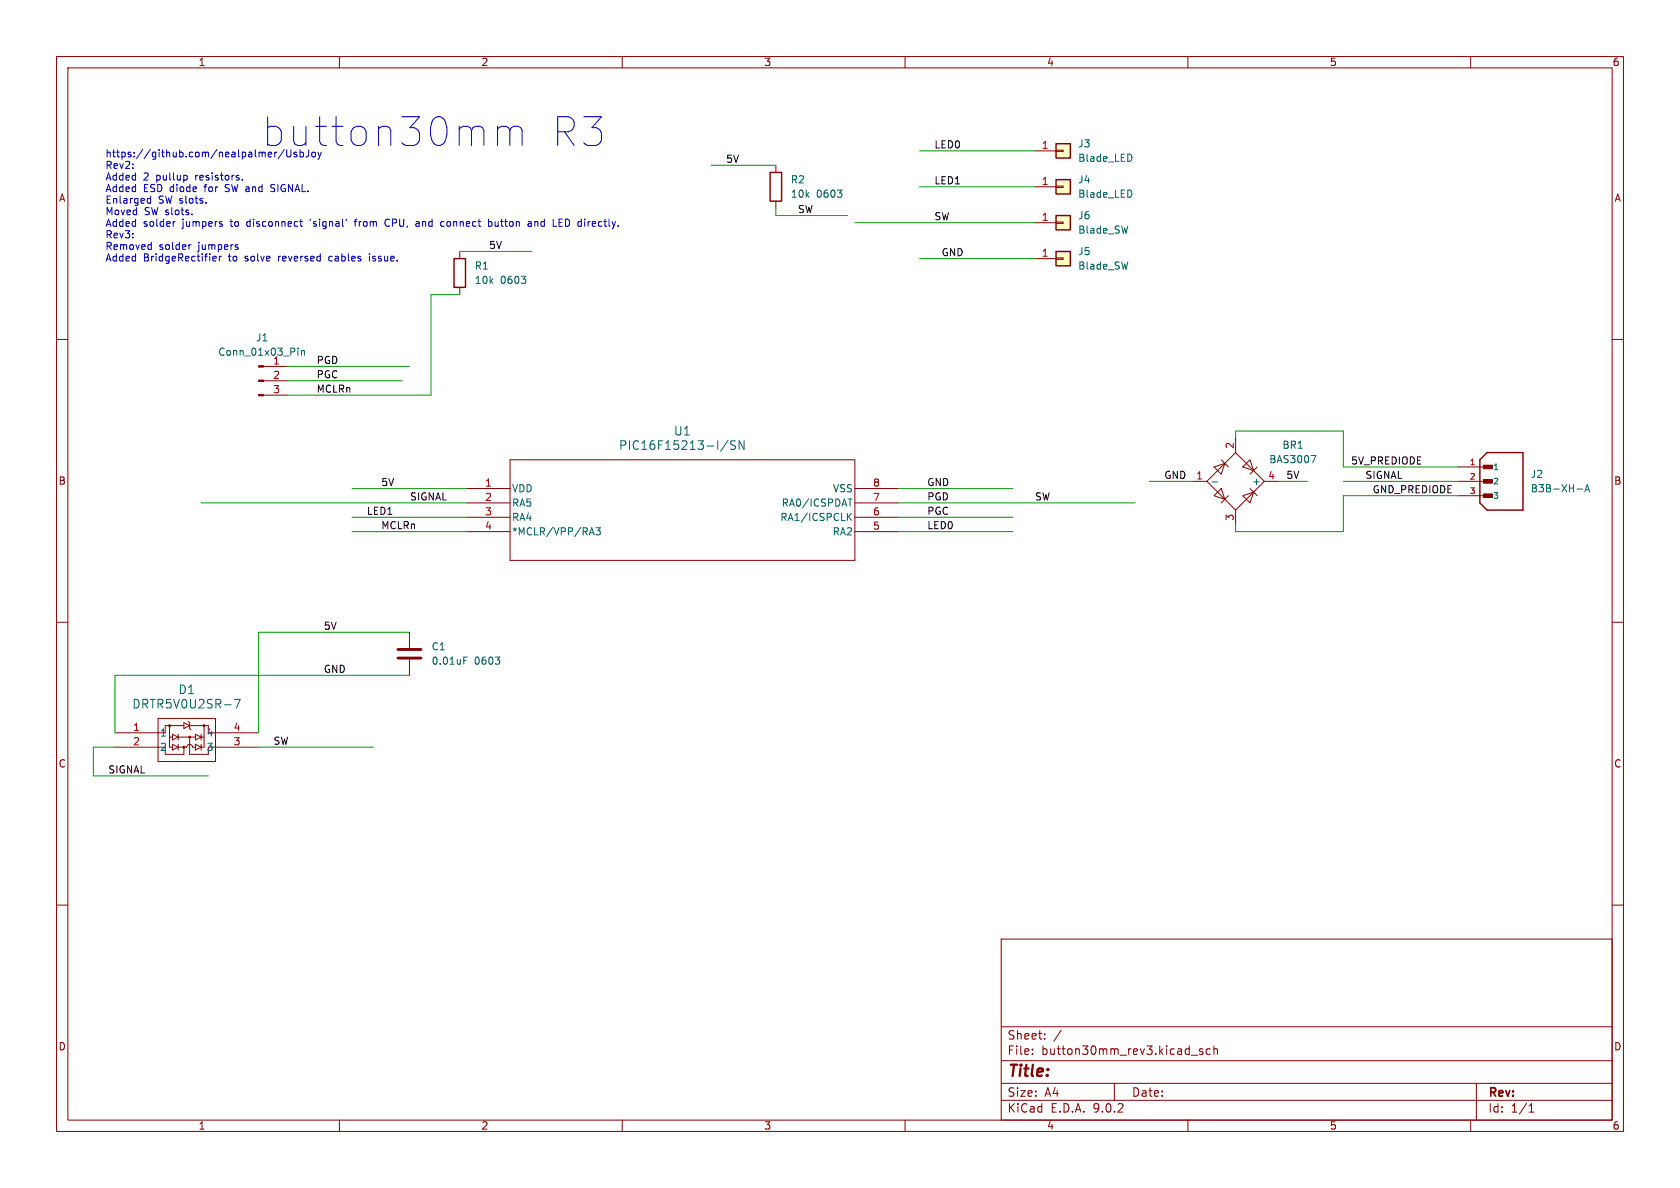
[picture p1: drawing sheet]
<svg xmlns="http://www.w3.org/2000/svg" width="297mm" height="210mm" viewBox="0 0 297 210" stroke-linecap="round" stroke-linejoin="round" font-family="sans-serif">
<g fill="none" stroke="#840000" stroke-width=".18">
<path d="M10 10h277v190h-277zM12 12h273v186h-273zM60 10v2M110 10v2M160 10v2M210 10v2M260 10v2M10 60h2M218.4 77.5v2.5M285 60h2M210.8 85.1h2.6M214.6 82.6l1.9-.7-.6 1.9z"/>
<path d="M214.6 87.6l1.3-1.2 .6 1.9zM215.9 81.3l1.3 1.3M217.2 87.6l-1.3 1.3M218.4 80l5.1 5.1-5.1 5.1-5-5.1zM218.4 90.2v2.5M219.7 82.6l1.3-1.3 .6 1.9zM219.7 87.6l1.9-.6-.6 1.9zM221 86.4l1.2 1.2M222.2 82.6l-1.2 1.2M223.5 85.1h2.6M10 110h2M285 110h2"/>
<path d="M20.3 132.1h7.6M20.3 129.5h7.6M27.9 127h10.2v7.6h-10.2zM30 128.3v3.8h.5M30 130.3h.5M30.5 129.8l1 .5-1 .5zM30.5 131.6l1 .5-1 .5zM31.5 132.1h1.5l.2-.4 .3-.1 .4 .1 .1 .4h.5M31.5 130.3h3M31.5 129.8v1M31.5 131.6v1M32.5 128.3h-3.3v1.2"/>
<path d="M32.5 132.1v1.3h-3.3M32.5 127.8l1 .5-1 .5zM33.3 127.5l.2 .3v1l.3 .2M33.5 130.3v3.1h3.3M33.5 128.3h3.3v1.2h8.9M34.5 129.8l1.1 .5-1.1 .5zM34.5 131.6l1.1 .5-1.1 .5zM35.6 130.3h.5M35.6 129.8v1M35.6 131.6v1M36.1 128.3v3.8h-.5M36.8 132.1h8.9"/>
<path d="M10 160h2M177 166h108v32h-108zM285 160h2M60 198v2M110 198v2M160 198v2M177 194.5h108M177 191.5h108M177 187.5h108M177 181.5h108M182.5 186.3v.1M182.5 185.5v.1"/>
<path d="M184.7 183.6v.1M184.7 182.8v.1M187.6 182.1l-1.3 2M197 191.5v3M210 198v2M210.6 186.5h1.1M212.6 185.5l-.4-.1-.2 .2 .1 .2 .5 .2v.3h-.6M214 185.5l-.5-.1-.3 .3v.4l.2 .2h.6M214.6 185.5l.2-.1 .4 .1v.9M214.6 184.9v1.5M260 198v2M261 191.5v6.5"/>
<path d="M270.3 196.6h.9M270.3 195.5l.4-.4v1.5"/>
</g>
<g fill="none" stroke="#840000" stroke-width=".25">
<circle cx="30" cy="128.3" r=".13"/>
<circle cx="32.5" cy="132.1" r=".13"/>
<circle cx="33.5" cy="130.3" r=".13"/>
<circle cx="36.1" cy="128.3" r=".13"/>
</g>
<path d="M214.3 85.2h.9M231.8 80.5h.8l-.5 1.3M41.4 123.6h1.1l-.7 1.6" fill="none" stroke="#006464" stroke-width=".18"/>
<path d="M186.7 25.4h2.5v2.5h-2.5z" fill="#ffffc2"/>
<path d="M186.7 25.4h2.5v2.5h-2.5z" fill="none" stroke="#840000" stroke-width=".25"/>
<path d="M182.9 26.7h3.8M186.7 26.5h1.3v.3h-1.3z" fill="none" stroke="#840000" stroke-width=".18"/>
<path d="M200 27.4l.1 .4-.1 .5" fill="none" stroke="#006464" stroke-width=".18"/>
<path d="M186.7 31.8h2.5v2.5h-2.5z" fill="#ffffc2"/>
<path d="M186.7 31.8h2.5v2.5h-2.5z" fill="none" stroke="#840000" stroke-width=".25"/>
<path d="M182.9 33h3.8M186.7 32.9h1.3v.2h-1.3zM46.6 64.8h4.2M46.6 67.3h4.2M46.6 69.9h4.2" fill="none" stroke="#840000" stroke-width=".18"/>
<path d="M200 33.8l.1 .3-.1 .6M52.7 61.5v.2M52.7 62v.8M53.3 62v.8M53.3 62.1l.2-.1h.3v.8" fill="none" stroke="#006464" stroke-width=".18"/>
<g fill="#840000" stroke="#840000" stroke-width=".18">
<path d="M45.7 64.6h.9v.3h-.9z"/>
<path d="M45.7 67.2h.9v.2h-.9z"/>
<path d="M45.7 69.7h.9v.3h-.9z"/>
</g>
<path d="M186.7 44.5h2.5v2.5h-2.5z" fill="#ffffc2"/>
<path d="M136.1 30.5h2.1v5.1h-2.1zM80.3 45.7h2v5.1h-2zM186.7 44.5h2.5v2.5h-2.5zM262.9 80h6.3v10.2h-6.3l-1.3-1.3v-7.6z" fill="none" stroke="#840000" stroke-width=".25"/>
<g fill="none" stroke="#840000" stroke-width=".18">
<path d="M137.2 29.2v1.3M137.2 35.6v1.2M81.3 44.5v1.2M81.3 50.8v1.3M182.9 45.7h3.8M186.7 45.6h1.3v.2h-1.3zM82.5 86.4h7.7M82.5 88.9h7.7M82.5 91.4h7.7M82.5 94h7.7M90.2 81.3h60.9v17.8h-60.9zM151.1 86.4h7.6"/>
<path d="M151.1 88.9h7.6M151.1 91.4h7.6M151.1 94h7.6M257.8 82.6h5.1M257.8 85.1h5.1M257.8 87.6h5.1M72.4 111.8v2.8M72.4 116.6v2.8"/>
</g>
<g fill="none" stroke="#006464" stroke-width=".18">
<path d="M148 33.6h.8l-.4 .5M148.8 34.2v.5M92.2 48.8h.7l-.4 .5M92.9 49.4v.6M128.7 77.8l-1.3 2M130 78l-.6-.1-.2 .2v.4l.7 .3 .1 .3-.3 .3h-.6M131.5 77.9v1.5l-.8-1.5v1.5M104.3 94.2h.6M104.6 93.3l.4 1.3M105.3 93.3h.8l-.4 .5 .4 .1v.5l-.2 .2-.6-.2M149.9 88.2h.8M150 91.3l.5 .7"/>
<path d="M150.3 88.2v1.3M150.5 90.7l-.7 .8M278.8 86.5h1M280.2 86.9l.4-1.2 .4 1.2M280.3 86.6h.6M82 116.8h.4M82 116.1h.6M87.6 116.1h.7l-.4 .5M88.3 116.8v.5"/>
</g>
<g fill="#840000" stroke="#840000" stroke-width=".18">
<path d="M262.3 82.2h1.5v.7h-1.5z"/>
<path d="M262.3 84.8h1.5v.6h-1.5z"/>
<path d="M262.3 87.3h1.5v.6h-1.5z"/>
</g>
<path d="M70.4 114.8h4M70.4 116.3h4" fill="none" stroke="#840000" stroke-width=".51"/>
<path d="M186.7 38.1h2.5v2.5h-2.5z" fill="#ffffc2"/>
<path d="M186.7 38.1h2.5v2.5h-2.5z" fill="none" stroke="#840000" stroke-width=".25"/>
<path d="M182.9 39.4h3.8M186.7 39.2h1.3v.3h-1.3z" fill="none" stroke="#840000" stroke-width=".18"/>
<g fill="none" stroke="#009600" stroke-width=".18">
<path d="M125.7 29.2h11.5M137.2 36.8v1.3h12.7M151.1 39.4h31.8M162.6 26.7h20.3M162.6 33h20.3M81.3 44.5h12.7M81.3 52.1h-5.1v17.8h-25.4M162.6 45.7h20.3M50.8 67.3h20.3M50.8 64.8h21.6M218.4 77.5v-1.3h19.1v6.4h20.3M35.6 88.9h46.9"/>
<path d="M62.2 91.4h20.3M62.2 86.4h20.3M62.2 94h20.3M158.7 91.4h20.4M158.7 88.9h42M158.7 86.4h20.4M158.7 94h20.4M203.2 85.1h7.6M226.1 85.1h5M237.5 85.1h20.3M257.8 87.6h-20.3v6.4h-19.1v-1.3M72.4 119.4h-52.1v10.1"/>
<path d="M72.4 111.8h-26.7v17.7M20.3 132.1h-3.8v5.1h20.3M45.7 132.1h20.3"/>
</g>
<g fill="none" stroke="#0000c2" stroke-width=".18">
<path d="M26.1 35.8l.2 .1h.3M26.6 34.7v1.2M26.6 35.1h-.3l-.2 .1M31 39.2h-.3M33 31l.1 .2-.1 .6M33.9 37.8v.2M36.4 35.8v.1M39.1 39.6l.2 .2-.2 .2M39.1 39.2h.2M42.8 31.7v.1M47.9 33.8l.4 .1M48.4 32.6h-.3l-.2 .2 .1 .4 .3 .1"/>
<path d="M53 39.2h.5M53.2 38.7v1.1l.3 .2M54.9 38.7l-.1 .3M62.6 39.2h.5M63.1 38.7l-.3 .2v1.1M68.6 38.7a.64 .64 0 0 0-.6 .7 .64 .64 0 0 0 .6 .6M73.7 39.2h.3l.1 .8M74.1 39.9l-.4 .1M74.1 39.5h-.4M78.1 39.2h.4M78.5 39.9l-.4 .1M86.4 39.2h.3l.3 .2-.1 .5h-.5"/>
<path d="M86.4 38.7v1.3M88 22.3v3.4M88 22.8a1.26 1.26 0 0 1 2.1 .3M90.1 23.1l.3-.5 .5-.3h.7l.5 .3 .2 .5v2.6M90.1 23.1v2.6M93.4 39.2h.5v.8M93.4 39.9h.5M93.9 39.5l-.5 .1M94.5 39.2v.8M94.7 39.2l-.2 .1M98.8 39.3h.5M99.4 38.7h-.6v1.3h.6"/>
<path d="M26.6 43.3h.1M26.7 42.8v1.3M26.7 44l-.1 .1M33.8 43.3h-.3M37.6 45.5l.1 .6h.5M38.2 45.5v.1l-.6 .1M38.8 45.3v.8M38.8 45.4v.1M41.9 43.7l.2 .2-.2 .2M41.9 43.3h.1M58.4 45.3l-.3 .2v.4l.3 .2M65.3 44.9v.1"/>
<path d="M65.3 45.3v.8"/>
</g>
<g font-size="7.1" fill="#0000c2">
<text x="46.4" y="26.1">button30mm</text>
<text x="97.1" y="26.1">R3</text>
</g>
<text font-size="2.8" fill="#840000" x="178" y="190.9">Title:</text>
<g font-size="2.1" fill="#006464">
<text x="119" y="77.2">U1</text>
<text x="109.3" y="79.7">PIC16F15213-I/SN</text>
<text x="23.3" y="125.5">DRTR5V0U2SR-7</text>
<text x="31.5" y="122.9">D1</text>
</g>
<g font-size="2.1" fill="#840000">
<text x="178" y="184">Sheet:</text>
<text x="178" y="186.7">File:</text>
<text x="184.1" y="186.7">button30mm_rev3.kicad_sch</text>
<text x="178" y="196.9">KiCad</text>
<text x="178" y="194.1">Size:</text>
<text x="184.7" y="194.1">A4</text>
<text x="185.7" y="196.9">E.D.A.</text>
<text x="193.3" y="196.9">9.0.2</text>
<text x="200" y="194.1">Date:</text>
<text x="263" y="194.3">Rev:</text>
<text x="263" y="196.9">Id:</text>
<text x="267.1" y="196.9">1/1</text>
</g>
<g font-size="1.8" fill="#840000">
<text x="35" y="11.9">1</text>
<text x="85" y="11.9">2</text>
<text x="135" y="11.9">3</text>
<text x="185" y="11.9">4</text>
<text x="235" y="11.9">5</text>
<text x="285" y="11.9">6</text>
<text x="10.3" y="35.9">A</text>
<text x="285.3" y="35.9">A</text>
<text x="10.3" y="85.9">B</text>
<text x="285.3" y="85.9">B</text>
<text x="10.3" y="135.9">C</text>
<text x="285.3" y="135.9">C</text>
<text x="10.3" y="185.9">D</text>
<text x="285.3" y="185.9">D</text>
<text x="35" y="199.9">1</text>
<text x="85" y="199.9">2</text>
<text x="135" y="199.9">3</text>
<text x="185" y="199.9">4</text>
<text x="235" y="199.9">5</text>
<text x="285" y="199.9">6</text>
</g>
<g font-size="1.8" fill="#0000c2">
<text x="18.5" y="28.1">https://github.com/nealpalmer/UsbJoy</text>
<text x="18.5" y="30.2">Rev2:</text>
<text x="18.5" y="32.2">Added</text>
<text x="18.5" y="34.3">Added</text>
<text x="25.3" y="32.2">2</text>
<text x="25.3" y="34.3">ESD diode</text>
<text x="27.7" y="32.2">pullup</text>
<text x="34.8" y="32.2">resistors.</text>
<text x="36.4" y="34.3">for</text>
<text x="40.3" y="34.3">SW and</text>
<text x="48.7" y="34.3">SIGNAL.</text>
<text x="18.5" y="36.3">Enlarged</text>
<text x="18.5" y="38.4">Moved</text>
<text x="18.5" y="40.4">Added</text>
<text x="25.3" y="40.4">solder</text>
<text x="25.5" y="38.4">SW slots.</text>
<text x="28" y="36.3">SW slots.</text>
<text x="32.4" y="40.4">jumpers</text>
<text x="41" y="40.4">to</text>
<text x="44.1" y="40.4">disconnect</text>
<text x="55.5" y="40.4">'signal'</text>
<text x="63.6" y="40.4">from</text>
<text x="69.1" y="40.4">CPU,</text>
<text x="74.8" y="40.4">and</text>
<text x="79.4" y="40.4">connect</text>
<text x="88" y="40.4">button</text>
<text x="95.2" y="40.4">and</text>
<text x="99.8" y="40.4">LED directly.</text>
<text x="18.5" y="42.5">Rev3:</text>
<text x="18.5" y="44.5">Removed</text>
<text x="18.5" y="46.5">Added</text>
<text x="25.3" y="46.5">BridgeRectifier</text>
<text x="28.1" y="44.5">solder</text>
<text x="35.2" y="44.5">jumpers</text>
<text x="40.5" y="46.5">to</text>
<text x="43.6" y="46.5">solve</text>
<text x="49.7" y="46.5">reversed</text>
<text x="58.8" y="46.5">cables</text>
<text x="66.1" y="46.5">issue.</text>
</g>
<g font-size="1.8" fill="#0f0f0f">
<text x="128.3" y="28.9">5V</text>
<text x="165.1" y="26.3">LED0</text>
<text x="165.1" y="32.7">LED1</text>
<text x="141" y="37.8">SW</text>
<text x="165.1" y="39">SW</text>
<text x="86.4" y="44.1">5V</text>
<text x="166.4" y="45.4">GND</text>
<text x="55.9" y="64.4">PGD</text>
<text x="55.9" y="67">PGC</text>
<text x="55.9" y="69.5">MCLRn</text>
<text x="238.8" y="82.2">5V_PREDIODE</text>
<text x="67.3" y="86">5V</text>
<text x="72.4" y="88.6">SIGNAL</text>
<text x="163.8" y="88.6">PGD</text>
<text x="163.8" y="86">GND</text>
<text x="182.9" y="88.6">SW</text>
<text x="205.7" y="84.7">GND</text>
<text x="227.3" y="84.7">5V</text>
<text x="241.3" y="84.7">SIGNAL</text>
<text x="242.6" y="87.3">GND_PREDIODE</text>
<text x="64.8" y="91.1">LED1</text>
<text x="67.3" y="93.6">MCLRn</text>
<text x="163.8" y="91.1">PGC</text>
<text x="163.8" y="93.6">LED0</text>
<text x="57.1" y="111.4">5V</text>
<text x="57.1" y="119">GND</text>
<text x="48.3" y="131.7">SW</text>
<text x="19" y="136.8">SIGNAL</text>
</g>
<g font-size="1.8" fill="#a90000">
<text x="184.1" y="26.4">1</text>
<text x="184.1" y="32.8">1</text>
<text x="184.1" y="39.1">1</text>
<text x="184.1" y="45.5">1</text>
<text x="48.2" y="67.1">2</text>
<text x="48.2" y="69.6">3</text>
<text x="218.2" y="79.4" transform="rotate(-90 218.2 79.4)">2</text>
<text x="85.7" y="86.1">1</text>
<text x="85.7" y="88.6">2</text>
<text x="154.2" y="86.1">8</text>
<text x="154.2" y="88.6">7</text>
<text x="211.4" y="84.8">1</text>
<text x="224.1" y="84.8">4</text>
<text x="85.7" y="91.2">3</text>
<text x="85.7" y="93.7">4</text>
<text x="154.2" y="91.2">6</text>
<text x="154.2" y="93.7">5</text>
<text x="218.2" y="92.1" transform="rotate(-90 218.2 92.1)">3</text>
<text x="23.4" y="129.3">1</text>
<text x="23.4" y="131.8">2</text>
<text x="41.2" y="129.3">4</text>
<text x="41.2" y="131.8">3</text>
</g>
<g font-size="1.8" fill="#006464">
<text x="190.5" y="26.3">J3</text>
<text x="190.5" y="28.8">Blade_LED</text>
<text x="139.7" y="32.6">R2</text>
<text x="139.7" y="35.2">10k</text>
<text x="144.3" y="35.2">0603</text>
<text x="190.5" y="32.6">J4</text>
<text x="190.5" y="35.2">Blade_LED</text>
<text x="190.5" y="39">J6</text>
<text x="190.5" y="41.5">Blade_SW</text>
<text x="83.8" y="47.9">R1</text>
<text x="190.5" y="45.3">J5</text>
<text x="190.5" y="47.9">Blade_SW</text>
<text x="83.8" y="50.4">10k</text>
<text x="88.4" y="50.4">0603</text>
<text x="38.5" y="63.1">Conn_01x03_Pin</text>
<text x="45.2" y="60.6">J1</text>
<text x="48.2" y="64.5">1</text>
<text x="224.3" y="82.1">BAS3007</text>
<text x="226.6" y="79.5">BR1</text>
<text x="90.4" y="87.2">VDD</text>
<text x="90.4" y="89.8">RA5</text>
<text x="138.1" y="89.8">RA0/ICSPDAT</text>
<text x="147.2" y="87.2">VSS</text>
<text x="221.2" y="86">+</text>
<text x="270.5" y="84.7">J2</text>
<text x="270.5" y="87.2">B3B-XH-A</text>
<text x="90.4" y="92.3">RA4</text>
<text x="90.4" y="94.8">*MCLR/VPP/RA3</text>
<text x="137.9" y="92.3">RA1/ICSPCLK</text>
<text x="147.1" y="94.8">RA2</text>
<text x="76.2" y="115.2">C1</text>
<text x="76.2" y="117.7">0.01uF</text>
<text x="83.9" y="117.7">0603</text>
<text x="28.2" y="130.4">1</text>
<text x="36.4" y="130.4">4</text>
<text x="28.2" y="132.9">2</text>
<text x="36.4" y="132.9">3</text>
</g>
<g font-size="1.4" fill="#a90000">
<text x="259.7" y="82.3">1</text>
<text x="259.7" y="84.8">2</text>
<text x="259.7" y="87.4">3</text>
</g>
<g font-size="1.4" fill="#006464">
<text x="263.9" y="83.3">1</text>
<text x="263.9" y="85.8">2</text>
<text x="263.9" y="88.4">3</text>
</g>
</svg>
